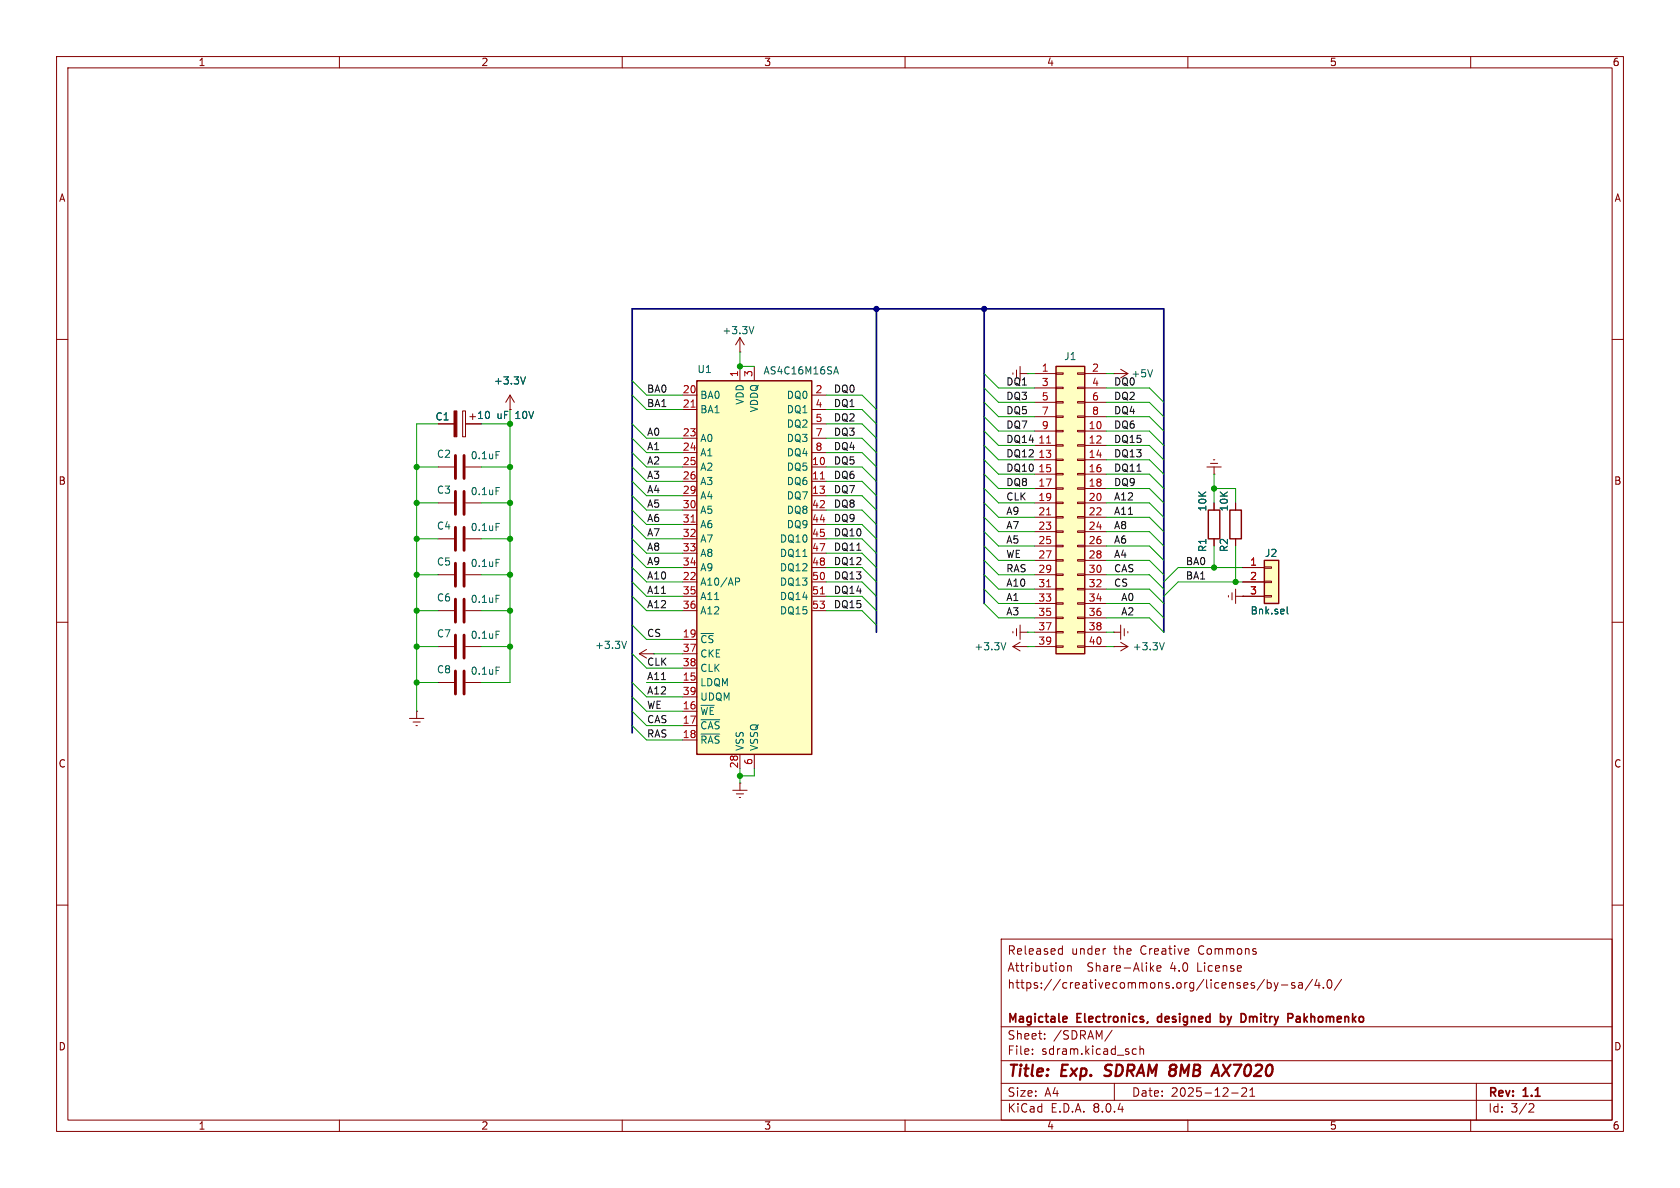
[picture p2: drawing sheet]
<svg xmlns="http://www.w3.org/2000/svg" width="297mm" height="210mm" viewBox="0 0 297 210" stroke-linecap="round" stroke-linejoin="round" font-family="sans-serif">
<g fill="none" stroke="#840000" stroke-width=".18">
<path d="M10 10h277v190h-277zM12 12h273v186h-273zM60 10v2M110 10v2M160 10v2M210 10v2M260 10v2M10 60h2M130.8 59.7l-.8 1.3M130.8 59.7v2.5M130.8 59.7l.8 1.3M285 60h2"/>
<path d="M130.8 62.2h.1M179.1 65.9v.3M179.7 65.4v1.3M180.3 66h1.3M180.3 64.8v2.5M181.6 66h.1M196.8 66h.1M196.8 66h2.6M198.1 65.3l1.3 .7M199.4 66l-1.3 .8M77.5 95.3h2.8M82.3 95.3h2.8"/>
<path d="M213.4 82.6h2.5M214 81.9h1.3M214.5 81.3h.3M214.6 83.8h.1M214.6 82.6v1.2M10 110h2M77.5 114.3h2.8M77.5 101.6h2.8M82.3 114.3h2.8M82.3 101.6h2.8M113 115.6l1.3 .7M113 115.6h2.6"/>
<path d="M114.3 114.8l-1.3 .8M115.6 115.6h.1M285 110h2M72.4 127h2.5M73 127.6h1.3M73.5 128.3h.3M73.7 125.7h.1M73.7 125.7v1.3M77.5 120.7h2.8M82.3 120.7h2.8M10 160h2M285 160h2"/>
<path d="M177 166h108v32h-108zM187.4 167.7l.4 .1M187.8 167.2v1.5M187.8 168.6l-.4 .1M188 170.8l.1 .2v.4l-.1 .2M188.7 170.8l.3-.1 .3 .1 .1 .9M188.7 170.7v1M195.3 167.7h.2M203.5 171.1l.5 .6M204 170.7l-.6 .6M204.5 171.2l.7-.1v-.3l-.5-.1-.2 .2 .1 .7h.6M223.5 173.1l-1.3 2"/>
<path d="M224 173.2v1.5M224 173.8l.5-.1 .2 .3v.4l-.1 .2h-.6M225.2 173.7l.4 1M225.6 174.7l-.1 .4-.3 .1M226 173.7l-.4 1M226.5 174.1h1.2M228.9 173.8l-.4-.1-.2 .2 .1 .2 .5 .2v.3h-.6M229.6 173.8h.6v.9M230.2 174.1h-.5a.29 .29 0 0 0-.2 .3 .29 .29 0 0 0 .2 .3l.5-.1M232 173.1l-1.3 2M232.8 173.1l-.3 1.1h.9M233.2 173.7v1"/>
<path d="M234 174.6v.1M234.7 173.3l.3-.1a.81 .81 0 0 1 .5 .6 .81 .81 0 0 1-.3 .8l-.1 .1a.81 .81 0 0 1-.4-1.4zM237.2 173.1l-1.3 2M60 198v2M110 198v2M160 198v2M177 194.5h108M177 191.5h108M177 187.5h108M177 181.5h108M182.5 186.3v.1M182.5 185.5v.1"/>
<path d="M184.7 183.6v.1M184.7 182.8v.1M196.6 182.1l-1.3 2M197 191.5v3M200.3 186.3h.6M200.3 185.5h.6M201.5 185.5l.2-.1 .4 .1 .1 .9M201.5 184.9v1.5M210 198v2M217.7 193.2h1.2M219.5 192.4l.6-.1 .2 .1 .1 .3-.9 1.1h.9M221 193.8h.8"/>
<path d="M221 192.7l.4-.4v1.5M260 198v2M261 191.5v6.5M270.5 195.1l.5 .1 .2 .3-1 1.1h1"/>
</g>
<path d="M195.2 190.1l.3 .1M195.5 188.4l-.1 .2 .1 .4M215.1 188.2l.4 2M217.6 188.2l-1.6 2" fill="none" stroke="#840000" stroke-width=".4"/>
<path d="M188.1 179.7l.5 .1v.2l-.7 .2M204.7 179.8v.7M215.8 179.8l.4-.1 .2 .1M215.8 179.2v1.5M220.1 179.4l.2 .4-.2 .7M229.6 179.7l-.4 .1M188.6 180.6l-.5 .1M202.9 180.6l-.1 .2M216.4 180.5l-.2 .2-.4-.1M229.7 180.1h-.4a.29 .29 0 0 0-.2 .3 .29 .29 0 0 0 .2 .3h.4" fill="none" stroke="#840000" stroke-width=".3"/>
<path d="M133.3 57.7l-.4 1.3M203.8 65.3l-.5 1.3M87.7 92.5h.6M87.7 98.9h.6M87.7 117.9h.6M87.7 111.6h.6M110.8 113.4l-.5 1.2" fill="none" stroke="#006464" stroke-width=".18"/>
<path d="M80.5 93.2v4.1M80.5 99.6v4M82 93.2v4.1M82 99.6v4M80.5 112.3v4M80.5 118.6v4.1M82 112.3v4M82 118.6v4.1" fill="none" stroke="#840000" stroke-width=".51"/>
<path d="M186.7 64.8h5.1v50.8h-5.1z" fill="#ffffc2"/>
<g fill="none" stroke="#840000" stroke-width=".18">
<path d="M182.9 66h3.8M182.9 76.2h3.8M182.9 78.7h3.8M182.9 68.6h3.8M182.9 71.1h3.8M182.9 73.7h3.8M186.7 78.6h1.3v.3h-1.3zM186.7 76.1h1.3v.2h-1.3zM186.7 73.5h1.3v.3h-1.3zM186.7 71h1.3v.2h-1.3zM186.7 68.5h1.3v.2h-1.3zM186.7 65.9h1.3v.3h-1.3z"/>
<path d="M190.5 78.6h1.3v.3h-1.3zM190.5 76.1h1.3v.2h-1.3zM190.5 73.5h1.3v.3h-1.3zM190.5 71h1.3v.2h-1.3zM190.5 68.5h1.3v.2h-1.3zM190.5 65.9h1.3v.3h-1.3zM191.8 66h3.8M191.8 76.2h3.8M191.8 78.7h3.8M191.8 68.6h3.8M191.8 71.1h3.8M191.8 73.7h3.8"/>
<path d="M182.9 81.3h3.8M182.9 83.8h3.8M182.9 86.4h3.8M182.9 88.9h3.8M182.9 91.4h3.8M182.9 94h3.8M182.9 96.5h3.8M182.9 99.1h3.8M186.7 98.9h1.3v.3h-1.3zM186.7 96.4h1.3v.2h-1.3zM186.7 93.9h1.3v.2h-1.3zM186.7 91.3h1.3v.3h-1.3z"/>
<path d="M186.7 88.8h1.3v.2h-1.3zM186.7 86.2h1.3v.3h-1.3zM186.7 83.7h1.3v.2h-1.3zM186.7 81.2h1.3v.2h-1.3zM190.5 98.9h1.3v.3h-1.3zM190.5 96.4h1.3v.2h-1.3zM190.5 93.9h1.3v.2h-1.3zM190.5 91.3h1.3v.3h-1.3zM190.5 88.8h1.3v.2h-1.3zM190.5 86.2h1.3v.3h-1.3zM190.5 83.7h1.3v.2h-1.3zM190.5 81.2h1.3v.2h-1.3z"/>
<path d="M191.8 81.3h3.8M191.8 83.8h3.8M191.8 86.4h3.8M191.8 88.9h3.8M191.8 91.4h3.8M191.8 94h3.8M191.8 96.5h3.8M191.8 99.1h3.8M77.5 108h2.8M82.3 108h2.8M182.9 101.6h3.8M182.9 104.1h3.8"/>
<path d="M182.9 106.7h3.8M182.9 109.2h3.8M182.9 111.8h3.8M182.9 114.3h3.8M186.7 114.2h1.3v.2h-1.3zM186.7 111.6h1.3v.3h-1.3zM186.7 109.1h1.3v.2h-1.3zM186.7 106.6h1.3v.2h-1.3zM186.7 104h1.3v.3h-1.3zM186.7 101.5h1.3v.2h-1.3zM190.5 114.2h1.3v.2h-1.3zM190.5 111.6h1.3v.3h-1.3z"/>
<path d="M190.5 109.1h1.3v.2h-1.3zM190.5 106.6h1.3v.2h-1.3zM190.5 104h1.3v.3h-1.3zM190.5 101.5h1.3v.2h-1.3zM191.8 101.6h3.8M191.8 104.1h3.8M191.8 106.7h3.8M191.8 109.2h3.8M191.8 111.8h3.8M191.8 114.3h3.8"/>
</g>
<path d="M186.7 64.8h5.1v50.8h-5.1z" fill="none" stroke="#840000" stroke-width=".25"/>
<path d="M185 78.3h.8M185 91h.8M185 103.7h.8" fill="none" stroke="#a90000" stroke-width=".18"/>
<path d="M80.5 105.9v4.1M82 105.9v4.1" fill="none" stroke="#840000" stroke-width=".51"/>
<path d="M87.7 105.2h.6" fill="none" stroke="#006464" stroke-width=".18"/>
<path d="M123.2 67.3h20.3v66.1h-20.3z" fill="#ffffc2"/>
<path d="M123.2 67.3h20.3v66.1h-20.3z" fill="none" stroke="#840000" stroke-width=".25"/>
<g fill="none" stroke="#840000" stroke-width=".18">
<path d="M77.5 74.9h2.8M81.8 72.6h.5v4.6h-.5zM82.3 74.9h2.8M83.1 73.7h1M83.6 73.2v1M90.2 69.9l-.8 1.2M90.2 69.9v2.5M90.2 69.9l.7 1.2M120.6 69.9h2.6M120.6 72.4h2.6M120.6 77.5h2.6M130.8 64.8v2.5"/>
<path d="M133.3 64.8v2.5M143.5 69.9h2.5M143.5 72.4h2.5M143.5 77.5h2.5M143.5 74.9h2.5M77.5 82.6h2.8M77.5 88.9h2.8M82.3 82.6h2.8M82.3 88.9h2.8M120.6 82.6h2.6M120.6 85.1h2.6M120.6 87.6h2.6"/>
<path d="M120.6 80h2.6M120.6 90.2h2.6M120.6 92.7h2.6M120.6 95.3h2.6M120.6 97.8h2.6M143.5 82.6h2.5M143.5 85.1h2.5M143.5 87.6h2.5M143.5 80h2.5M143.5 90.2h2.5M143.5 92.7h2.5M143.5 95.3h2.5"/>
<path d="M143.5 97.8h2.5M120.6 113h2.6M120.6 102.9h2.6M120.6 100.3h2.6M120.6 105.4h2.6M120.6 108h2.6M120.6 115.6h2.6M120.6 118.1h2.6M143.5 102.9h2.5M143.5 100.3h2.5M143.5 105.4h2.5M143.5 108h2.5"/>
<path d="M196.8 111.8h.1M196.8 114.3h.1M196.8 111.8h1.3M196.8 114.3h2.6M198.1 110.5v2.5M198.1 113.5l1.3 .8M198.8 111.1v1.3M199.4 111.6v.3M199.4 114.3l-1.3 .8M217.2 105.3v.2M217.8 104.8v1.2M218.4 105.4h1.3"/>
<path d="M218.4 104.1v2.6M219.7 105.4h.1M120.6 120.7h2.6M120.6 125.7h2.6M120.6 128.3h2.6M120.6 130.8h2.6M120.6 123.2h2.6M130.8 133.4v2.5M133.3 133.4v2.5"/>
</g>
<path d="M122.2 72h.7M122.2 92.3h.7M145 84.7h.7M145 105h.7" fill="none" stroke="#a90000" stroke-width=".18"/>
<path d="M87.7 79.8h.6M92.9 66.6l-.4 1.3M147.5 65.7h.6M147.8 64.8l.4 1.3M87.7 86.2h.6M130 102.2h.5l.3 .2-.2 .4h-.6M205.8 113.6l-.4 1.3M123.9 127.2h3.3M123.9 129.8h3.3" fill="none" stroke="#006464" stroke-width=".18"/>
<path d="M80.3 72.6h.5v4.6h-.5z" fill="#840000" stroke="#840000" stroke-width=".18"/>
<path d="M80.5 80.5v4.1M80.5 86.9v4M82 80.5v4.1M82 86.9v4" fill="none" stroke="#840000" stroke-width=".51"/>
<path d="M223.5 99.1h2.6v7.6h-2.6z" fill="#ffffc2"/>
<g fill="none" stroke="#840000" stroke-width=".18">
<path d="M77.5 74.9h2.8M82.3 74.9h2.8M214.6 88.9v1.3M214.6 95.3v1.2M218.4 88.9v1.3M218.4 95.3v1.2M179.1 114.3l1.2 .8M179.1 114.3h2.5M179.1 111.6v.3M179.7 111.1v1.3M180.3 113.5l-1.2 .8M180.3 111.8h1.3"/>
<path d="M180.3 110.5v2.5M181.6 114.3h.1M181.6 111.8h.1M219.7 105.4h.1M219.7 100.3h3.8M219.7 102.9h3.8M219.7 105.4h3.8M223.5 105.3h1.3v.2h-1.3zM223.5 102.7h1.3v.3h-1.3zM223.5 100.2h1.3v.3h-1.3zM129.5 139.7h2.6M130.8 138.4h.1"/>
<path d="M130.8 138.4v1.3M130.2 140.3h1.2M130.7 141h.2"/>
</g>
<path d="M213.6 90.2h2v5.1h-2zM217.4 90.2h2.1v5.1h-2.1zM223.5 99.1h2.6v7.6h-2.6z" fill="none" stroke="#840000" stroke-width=".25"/>
<path d="M92.9 66.6l-.4 1.3M177.8 113.6l-.4 1.3M227.6 107.3v1l.1 .2" fill="none" stroke="#006464" stroke-width=".18"/>
<path d="M154.9 54.6v57.2M174 54.6v52.1M205.7 111.8v-57.2h-93.9v74.9" fill="none" stroke="#000084" stroke-width=".3"/>
<g fill="none" stroke="#009600" stroke-width=".18">
<path d="M77.5 74.9h-3.8v50.8M85.1 74.9h5.1M90.2 72.4v48.3h-5.1M111.8 74.9l2.5 2.6h6.3M111.8 69.9l2.5 2.5h6.3M111.8 67.3l2.5 2.6h6.3M111.8 77.5l2.5 2.5h6.3M130.8 62.2v2.6h2.5M146 77.5h6.4l2.5 2.5M146 72.4h6.4l2.5 2.5M146 69.9h6.4l2.5 2.5M146 74.9h6.4l2.5 2.6"/>
<path d="M174 76.2l2.5 2.5h6.4M174 68.6l2.5 2.5h6.4M174 66l2.5 2.6h6.4M174 71.1l2.5 2.6h6.4M174 78.7l2.5 2.6h6.4M174 73.7l2.5 2.5h6.4M181.6 66h1.3M195.6 78.7h7.6l2.5 2.6M195.6 71.1h7.6l2.5 2.6M195.6 68.6h7.6l2.5 2.5M195.6 73.7h7.6l2.5 2.5M195.6 66h1.2"/>
<path d="M195.6 76.2h7.6l2.5 2.5M73.7 82.6h3.8M73.7 88.9h3.8M73.7 95.3h3.8M85.1 82.6h5.1M85.1 88.9h5.1M85.1 95.3h5.1M111.8 90.2l2.5 2.5h6.3M111.8 87.6l2.5 2.6h6.3M111.8 80l2.5 2.6h6.3M111.8 85.1l2.5 2.5h6.3M111.8 97.8l2.5 2.5h6.3"/>
<path d="M111.8 92.7l2.5 2.6h6.3M111.8 95.3l2.5 2.5h6.3M111.8 82.6l2.5 2.5h6.3M146 92.7h6.4l2.5 2.6M146 90.2h6.4l2.5 2.5M146 82.6h6.4l2.5 2.5M146 80h6.4l2.5 2.6M146 87.6h6.4l2.5 2.6M146 95.3h6.4l2.5 2.5M146 97.8h6.4l2.5 2.5M146 85.1h6.4l2.5 2.5M174 83.8l2.5 2.6h6.4"/>
<path d="M174 81.3l2.5 2.5h6.4M174 94l2.5 2.5h6.4M174 96.5l2.5 2.6h6.4M174 86.4l2.5 2.5h6.4M174 88.9l2.5 2.5h6.4M174 91.4l2.5 2.6h6.4M174 99.1l2.5 2.5h6.4M195.6 86.4h7.6l2.5 2.5M195.6 81.3h7.6l2.5 2.5M195.6 83.8h7.6l2.5 2.6M195.6 96.5h7.6l2.5 2.6M195.6 99.1h7.6l2.5 2.5"/>
<path d="M195.6 88.9h7.6l2.5 2.5M195.6 91.4h7.6l2.5 2.6M195.6 94h7.6l2.5 2.5M214.6 83.8v5.1M214.6 96.5v3.8M214.6 86.4h3.8v2.5M218.4 96.5v6.4M73.7 114.3h3.8M73.7 108h3.8M73.7 101.6h3.8M85.1 114.3h5.1M85.1 108h5.1"/>
<path d="M85.1 101.6h5.1M111.8 100.3l2.5 2.6h6.3M111.8 105.4l2.5 2.6h6.3M111.8 102.9l2.5 2.5h6.3M111.8 115.6l2.5 2.5h6.3M111.8 110.5l2.5 2.5h6.3M115.6 115.6h5M146 100.3h6.4l2.5 2.6M146 102.9h6.4l2.5 2.5M146 108h6.4l2.5 2.5M146 105.4h6.4l2.5 2.6M174 106.7l2.5 2.5h6.4"/>
<path d="M174 101.6l2.5 2.5h6.4M174 104.1l2.5 2.6h6.4M181.6 114.3h1.3M181.6 111.8h1.3M195.6 114.3h1.2M195.6 109.2h7.6l2.5 2.6M195.6 104.1h7.6l2.5 2.6M195.6 106.7h7.6l2.5 2.5M195.6 101.6h7.6l2.5 2.5M195.6 111.8h1.2M219.7 100.3h-11.4l-2.6 2.6M219.7 102.9h-11.4l-2.6 2.5"/>
<path d="M73.7 120.7h3.8M111.8 120.7l2.5 2.5h6.3M111.8 128.3l2.5 2.5h6.3M111.8 125.7l2.5 2.6h6.3M111.8 123.2l2.5 2.5h6.3M114.3 120.7h6.3M130.8 135.9v2.5M133.3 135.9v1.3h-2.5"/>
</g>
<g fill="#009600" stroke="#009600" stroke-width=".18">
<circle cx="214.6" cy="86.4" r=".46"/>
<circle cx="214.6" cy="100.3" r=".46"/>
<circle cx="218.4" cy="102.9" r=".46"/>
<circle cx="90.2" cy="88.9" r=".46"/>
<circle cx="90.2" cy="82.6" r=".46"/>
<circle cx="73.7" cy="82.6" r=".46"/>
<circle cx="90.2" cy="74.9" r=".46"/>
<circle cx="73.7" cy="95.3" r=".46"/>
<circle cx="73.7" cy="88.9" r=".46"/>
<circle cx="73.7" cy="101.6" r=".46"/>
<circle cx="90.2" cy="108" r=".46"/>
<circle cx="90.2" cy="95.3" r=".46"/>
<circle cx="73.7" cy="108" r=".46"/>
<circle cx="73.7" cy="114.3" r=".46"/>
<circle cx="90.2" cy="114.3" r=".46"/>
<circle cx="73.7" cy="120.7" r=".46"/>
<circle cx="90.2" cy="101.6" r=".46"/>
<circle cx="130.8" cy="64.8" r=".46"/>
<circle cx="130.8" cy="137.2" r=".46"/>
</g>
<g fill="#000084" stroke="#000084" stroke-width=".18">
<circle cx="154.9" cy="54.6" r=".46"/>
<circle cx="174" cy="54.6" r=".46"/>
</g>
<g font-size="2.8" fill="#840000">
<text x="178" y="190.9">Title:</text>
<text x="187.7" y="190.9">Exp.</text>
<text x="196.2" y="190.9">SDRAM 8MB</text>
<text x="216.9" y="190.9">AX7020</text>
</g>
<g font-size="2.1" fill="#840000">
<text x="178" y="172">Attribution</text>
<text x="178" y="169">Released</text>
<text x="189.4" y="169">under</text>
<text x="192.2" y="172">Share-Alike</text>
<text x="197" y="169">the</text>
<text x="201.8" y="169">Creative</text>
<text x="207" y="172">4.0</text>
<text x="211.9" y="172">License</text>
<text x="212.1" y="169">Commons</text>
<text x="178" y="175">https://creativecommons.org/licenses/by-sa/4.0/</text>
<text x="178" y="184">Sheet:</text>
<text x="178" y="181.2">Magictale</text>
<text x="186.2" y="184">/SDRAM/</text>
<text x="190.5" y="181.2">Electronics,</text>
<text x="205.3" y="181.2">designed</text>
<text x="217" y="181.2">by</text>
<text x="221.3" y="181.2">Dmitry</text>
<text x="230.1" y="181.2">Pakhomenko</text>
<text x="178" y="186.7">File:</text>
<text x="184.1" y="186.7">sdram.kicad_sch</text>
<text x="178" y="196.9">KiCad</text>
<text x="178" y="194.1">Size:</text>
<text x="184.7" y="194.1">A4</text>
<text x="185.7" y="196.9">E.D.A.</text>
<text x="193.3" y="196.9">8.0.4</text>
<text x="200" y="194.1">Date:</text>
<text x="207" y="194.1">2025-12-21</text>
<text x="263" y="194.3">Rev:</text>
<text x="263" y="196.9">Id:</text>
<text x="267.1" y="196.9">3/2</text>
<text x="269.4" y="194.3">1.1</text>
</g>
<g font-size="1.8" fill="#840000">
<text x="35" y="11.9">1</text>
<text x="85" y="11.9">2</text>
<text x="135" y="11.9">3</text>
<text x="185" y="11.9">4</text>
<text x="235" y="11.9">5</text>
<text x="285" y="11.9">6</text>
<text x="10.3" y="35.9">A</text>
<text x="285.3" y="35.9">A</text>
<text x="10.3" y="85.9">B</text>
<text x="285.3" y="85.9">B</text>
<text x="10.3" y="135.9">C</text>
<text x="285.3" y="135.9">C</text>
<text x="10.3" y="185.9">D</text>
<text x="285.3" y="185.9">D</text>
<text x="35" y="199.9">1</text>
<text x="85" y="199.9">2</text>
<text x="135" y="199.9">3</text>
<text x="185" y="199.9">4</text>
<text x="235" y="199.9">5</text>
<text x="285" y="199.9">6</text>
</g>
<g font-size="1.8" fill="#006464">
<text x="127.6" y="59.3">+3.3V</text>
<text x="188" y="63.9">J1</text>
<text x="87.2" y="68.2">+3.3V</text>
<text x="123.2" y="66.1">U1</text>
<text x="123.7" y="70.7">BA0</text>
<text x="131.7" y="71.6" transform="rotate(-90 131.7 71.6)">VDD</text>
<text x="134.9" y="66.4">AS4C16M16SA</text>
<text x="139" y="70.7">DQ0</text>
<text x="76.9" y="74.5">C1</text>
<text x="84.3" y="74.3">10</text>
<text x="87.8" y="74.3">uF</text>
<text x="91.3" y="74.3">10V</text>
<text x="123.7" y="73.3">BA1</text>
<text x="134.2" y="73" transform="rotate(-90 134.2 73)">VDDQ</text>
<text x="139" y="73.3">DQ1</text>
<text x="139" y="75.8">DQ2</text>
<text x="77.1" y="81.1">C2</text>
<text x="83.1" y="81.4">0.1uF</text>
<text x="123.7" y="78.3">A0</text>
<text x="123.7" y="80.9">A1</text>
<text x="123.7" y="83.4">A2</text>
<text x="139" y="83.4">DQ5</text>
<text x="139" y="78.3">DQ3</text>
<text x="139" y="80.9">DQ4</text>
<text x="77.1" y="87.5">C3</text>
<text x="83.1" y="87.7">0.1uF</text>
<text x="123.7" y="86">A3</text>
<text x="123.7" y="88.5">A4</text>
<text x="139" y="86">DQ6</text>
<text x="139" y="88.5">DQ7</text>
<text x="77.1" y="93.8">C4</text>
<text x="83.1" y="94.1">0.1uF</text>
<text x="123.7" y="91">A5</text>
<text x="123.7" y="93.6">A6</text>
<text x="139" y="91">DQ8</text>
<text x="139" y="93.6">DQ9</text>
<text x="213.5" y="90.5" transform="rotate(-90 213.5 90.5)">10K</text>
<text x="217.3" y="90.5" transform="rotate(-90 217.3 90.5)">10K</text>
<text x="77.1" y="100.2">C5</text>
<text x="83.1" y="100.4">0.1uF</text>
<text x="123.7" y="96.1">A7</text>
<text x="123.7" y="98.7">A8</text>
<text x="123.7" y="101.2">A9</text>
<text x="137.8" y="96.1">DQ10</text>
<text x="137.8" y="98.7">DQ11</text>
<text x="137.8" y="101.2">DQ12</text>
<text x="213.5" y="97.7" transform="rotate(-90 213.5 97.7)">R1</text>
<text x="217.3" y="97.7" transform="rotate(-90 217.3 97.7)">R2</text>
<text x="223.5" y="98.7">J2</text>
<text x="77.1" y="106.5">C6</text>
<text x="83.1" y="106.8">0.1uF</text>
<text x="123.7" y="103.7">A10/AP</text>
<text x="123.7" y="106.3">A11</text>
<text x="137.8" y="103.7">DQ13</text>
<text x="137.8" y="106.3">DQ14</text>
<text x="77.1" y="112.9">C7</text>
<text x="83.1" y="113.1">0.1uF</text>
<text x="123.7" y="113.9">~{CS}</text>
<text x="123.7" y="108.8">A12</text>
<text x="137.8" y="108.8">DQ15</text>
<text x="221" y="108.8">Bnk.sel</text>
<text x="77.1" y="119.2">C8</text>
<text x="83.1" y="119.5">0.1uF</text>
<text x="105.1" y="114.9">+3.3V</text>
<text x="123.7" y="116.4">CKE</text>
<text x="123.7" y="119">CLK</text>
<text x="172.2" y="115.2">+3.3V</text>
<text x="200.2" y="115.2">+3.3V</text>
<text x="123.7" y="121.5">LDQM</text>
<text x="123.7" y="124.1">UDQM</text>
<text x="123.7" y="126.6">~{WE}</text>
<text x="123.7" y="129.1">~{CAS}</text>
<text x="123.7" y="131.7">~{RAS}</text>
<text x="131.7" y="132.8" transform="rotate(-90 131.7 132.8)">VSS</text>
<text x="134.2" y="132.8" transform="rotate(-90 134.2 132.8)">VSSQ</text>
</g>
<g font-size="1.8" fill="#a90000">
<text x="184.1" y="65.8">1</text>
<text x="193" y="65.8">2</text>
<text x="120.6" y="69.6">20</text>
<text x="130.6" y="66.7" transform="rotate(-90 130.6 66.7)">1</text>
<text x="133.1" y="66.7" transform="rotate(-90 133.1 66.7)">3</text>
<text x="144.1" y="69.6">2</text>
<text x="184.1" y="68.3">3</text>
<text x="184.1" y="70.9">5</text>
<text x="193" y="68.3">4</text>
<text x="193" y="70.9">6</text>
<text x="120.6" y="72.1">21</text>
<text x="120.6" y="77.2">23</text>
<text x="144.1" y="72.1">4</text>
<text x="144.1" y="74.7">5</text>
<text x="144.1" y="77.2">7</text>
<text x="184.1" y="73.4">7</text>
<text x="184.1" y="75.9">9</text>
<text x="192.4" y="75.9">10</text>
<text x="193" y="73.4">8</text>
<text x="120.6" y="79.8">24</text>
<text x="120.6" y="82.3">25</text>
<text x="143.5" y="82.3">10</text>
<text x="144.1" y="79.8">8</text>
<text x="183.5" y="78.5">11</text>
<text x="183.5" y="81">13</text>
<text x="183.5" y="83.6">15</text>
<text x="192.4" y="78.5">12</text>
<text x="192.4" y="81">14</text>
<text x="192.4" y="83.6">16</text>
<text x="120.6" y="84.8">26</text>
<text x="120.6" y="87.4">29</text>
<text x="120.6" y="89.9">30</text>
<text x="143.5" y="84.8">11</text>
<text x="143.5" y="87.4">13</text>
<text x="143.5" y="89.9">42</text>
<text x="183.5" y="86.1">17</text>
<text x="183.5" y="88.6">19</text>
<text x="192.4" y="86.1">18</text>
<text x="192.4" y="88.6">20</text>
<text x="120.6" y="92.5">31</text>
<text x="120.6" y="95">32</text>
<text x="143.5" y="92.5">44</text>
<text x="143.5" y="95">45</text>
<text x="183.5" y="91.2">21</text>
<text x="183.5" y="93.7">23</text>
<text x="192.4" y="91.2">22</text>
<text x="192.4" y="93.7">24</text>
<text x="120.6" y="97.5">33</text>
<text x="120.6" y="100.1">34</text>
<text x="143.5" y="97.5">47</text>
<text x="143.5" y="100.1">48</text>
<text x="183.5" y="96.3">25</text>
<text x="183.5" y="98.8">27</text>
<text x="183.5" y="101.3">29</text>
<text x="192.4" y="96.3">26</text>
<text x="192.4" y="98.8">28</text>
<text x="192.4" y="101.3">30</text>
<text x="220.9" y="100.1">1</text>
<text x="120.6" y="102.6">22</text>
<text x="120.6" y="105.2">35</text>
<text x="120.6" y="107.7">36</text>
<text x="143.5" y="102.6">50</text>
<text x="143.5" y="105.2">51</text>
<text x="143.5" y="107.7">53</text>
<text x="183.5" y="103.9">31</text>
<text x="183.5" y="106.4">33</text>
<text x="192.4" y="103.9">32</text>
<text x="192.4" y="106.4">34</text>
<text x="220.9" y="102.6">2</text>
<text x="220.9" y="105.2">3</text>
<text x="120.6" y="112.8">19</text>
<text x="183.5" y="109">35</text>
<text x="183.5" y="111.5">37</text>
<text x="192.4" y="109">36</text>
<text x="192.4" y="111.5">38</text>
<text x="120.6" y="115.3">37</text>
<text x="120.6" y="117.9">38</text>
<text x="183.5" y="114">39</text>
<text x="192.4" y="114">40</text>
<text x="120.6" y="120.4">15</text>
<text x="120.6" y="125.5">16</text>
<text x="120.6" y="122.9">39</text>
<text x="120.6" y="128">17</text>
<text x="120.6" y="130.6">18</text>
<text x="130.6" y="135.9" transform="rotate(-90 130.6 135.9)">28</text>
<text x="133.1" y="135.3" transform="rotate(-90 133.1 135.3)">6</text>
</g>
<g font-size="1.8" fill="#0f0f0f">
<text x="114.3" y="69.5">BA0</text>
<text x="147.3" y="69.5">DQ0</text>
<text x="177.8" y="68.2">DQ1</text>
<text x="177.8" y="70.8">DQ3</text>
<text x="196.8" y="70.8">DQ2</text>
<text x="196.8" y="68.2">DQ0</text>
<text x="199.9" y="66.9">+5V</text>
<text x="114.3" y="72">BA1</text>
<text x="114.3" y="77.1">A0</text>
<text x="147.3" y="72">DQ1</text>
<text x="147.3" y="74.6">DQ2</text>
<text x="147.3" y="77.1">DQ3</text>
<text x="177.8" y="75.9">DQ7</text>
<text x="177.8" y="73.3">DQ5</text>
<text x="196.8" y="73.3">DQ4</text>
<text x="196.8" y="75.9">DQ6</text>
<text x="114.3" y="79.7">A1</text>
<text x="114.3" y="82.2">A2</text>
<text x="147.3" y="79.7">DQ4</text>
<text x="147.3" y="82.2">DQ5</text>
<text x="177.8" y="80.9">DQ12</text>
<text x="177.8" y="83.5">DQ10</text>
<text x="177.8" y="78.4">DQ14</text>
<text x="196.8" y="83.5">DQ11</text>
<text x="196.8" y="78.4">DQ15</text>
<text x="196.8" y="80.9">DQ13</text>
<text x="114.3" y="84.7">A3</text>
<text x="114.3" y="89.8">A5</text>
<text x="114.3" y="87.3">A4</text>
<text x="147.3" y="84.7">DQ6</text>
<text x="147.3" y="87.3">DQ7</text>
<text x="147.3" y="89.8">DQ8</text>
<text x="177.8" y="88.6">CLK</text>
<text x="177.8" y="86">DQ8</text>
<text x="196.8" y="86">DQ9</text>
<text x="196.8" y="88.6">A12</text>
<text x="114.3" y="92.4">A6</text>
<text x="114.3" y="94.9">A7</text>
<text x="147.3" y="92.4">DQ9</text>
<text x="147.3" y="94.9">DQ10</text>
<text x="177.8" y="93.6">A7</text>
<text x="177.8" y="91.1">A9</text>
<text x="196.8" y="93.6">A8</text>
<text x="196.8" y="91.1">A11</text>
<text x="114.3" y="97.4">A8</text>
<text x="114.3" y="100">A9</text>
<text x="147.3" y="100">DQ12</text>
<text x="147.3" y="97.4">DQ11</text>
<text x="177.8" y="96.2">A5</text>
<text x="177.8" y="101.3">RAS</text>
<text x="177.8" y="98.7">WE</text>
<text x="196.8" y="101.3">CAS</text>
<text x="196.8" y="98.7">A4</text>
<text x="196.8" y="96.2">A6</text>
<text x="209.5" y="100">BA0</text>
<text x="114.3" y="105.1">A11</text>
<text x="114.3" y="102.5">A10</text>
<text x="114.3" y="107.6">A12</text>
<text x="147.3" y="102.5">DQ13</text>
<text x="147.3" y="107.6">DQ15</text>
<text x="147.3" y="105.1">DQ14</text>
<text x="177.8" y="103.8">A10</text>
<text x="177.8" y="106.3">A1</text>
<text x="196.8" y="103.8">CS</text>
<text x="198.1" y="106.3">A0</text>
<text x="209.5" y="102.5">BA1</text>
<text x="114.3" y="112.7">CS</text>
<text x="177.8" y="108.9">A3</text>
<text x="198.1" y="108.9">A2</text>
<text x="114.3" y="117.8">CLK</text>
<text x="114.3" y="120.3">A11</text>
<text x="114.3" y="122.8">A12</text>
<text x="114.3" y="125.4">WE</text>
<text x="114.3" y="130.5">RAS</text>
<text x="114.3" y="127.9">CAS</text>
</g>
</svg>
